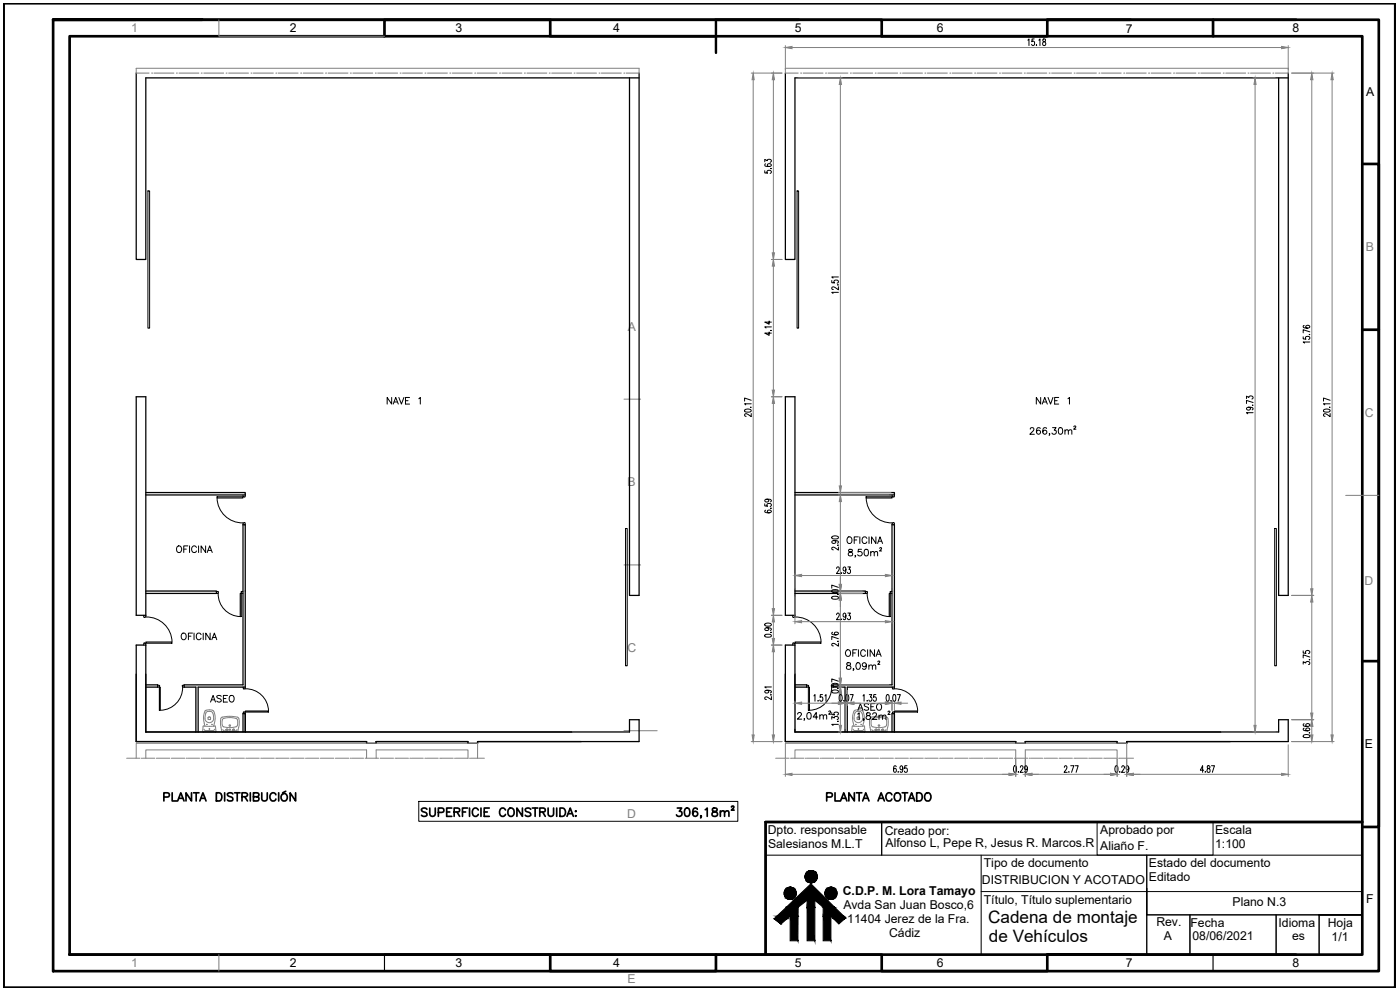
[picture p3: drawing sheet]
<svg xmlns="http://www.w3.org/2000/svg" width="420mm" height="297mm" viewBox="0 0 420 297" stroke-linecap="round" stroke-linejoin="round" font-family="sans-serif">
<!-- layer: FOR-A3 -->
<g fill="none" stroke="#000" stroke-width=".8">
<path d="M1 1h417.7v295.3h-417.7zM1 1v295.3M15.9 5.9h397.9v285.5h-397.9zM15.9 5.9h24.9M20.9 10.9h387.9v275.5h-387.9zM60.7 5.9h-44.8h248.7v5h49.7v-5h49.8v5M115.4 10.9v-5h49.7v5h49.8M214.9 5.9h24.8M314.3 5.9h24.9M364.1 5.9h24.8M418.7 1v295.3M408.8 49.2h5v49.7"/>
<path d="M408.8 98.9h5v99.5h-5M413.8 198.4v49.7h-5M20.9 286.4h243.7v5h49.7v-5M115.4 286.4h49.7v5h49.8v-5M339.2 286.4h-24.9h74.6"/>
</g>
<!-- layer: FOR-A2 -->
<path d="M65.7 5.9v5h49.7M187.3 119.8h5M403.8 148.6h10M187.3 169.5h5M187.3 219.2h9.9M65.7 286.4v5" fill="none" stroke="#808080" stroke-width=".3"/>
<!-- layer: PDF_SECCION -->
<path d="M214.9 5.9v10M229.8 246.6v39.8" fill="none" stroke="#000" stroke-width=".72"/>
<path d="M115.4 286.4v5M364.1 286.4v5" fill="none" stroke="#000" stroke-width=".34"/>
<!-- layer: SANITARIOS -->
<g fill="none" stroke="#808080" stroke-width=".3">
<path d="M61.2 218.8l.4 .4M61.5 213.4l-.4 1.7 .4 2.8M61.5 217.9h-.6l-.1 1.5 .2 .2M61.5 219.2h2.5M62.4 215.4l.4-.3 .4 .3M62.5 215.3v.5M62.5 215.3l.3-.2 .4 .2M63.2 215.3v.6l-.7-.1M63.2 213.5a2.13 2.13 0 0 1 .4 3.1 1.4 1.4 0 0 1-1.7-.1 1.4 1.4 0 0 1-.3-1.7l.1-.4a.89 .89 0 0 1 .7-.9M64.1 217.9h.6v1.7h-3.7M64.1 217.9h-2.6M64.1 213.4l.5 1.7-.5 2.8"/>
<path d="M64.4 218.8l-.3 .4M66.3 218.2l.5 1.4h4.3M66.7 217.7l.4 .4M66.8 215.9v1.8M66.9 218.9l.6 .4M67.5 219.4h2.9M67.8 219h.1M67.8 218.9h.1M67.8 219.1h.1M67.9 219.1h.1M67.9 218.8h.1M68 218.8h.1"/>
<path d="M68 219.1h.1M68.1 218.9h.1M68.1 219h.1M69.8 218.9h.1M69.8 219h.1M69.8 219.1h.1M69.9 218.8h.1M69.9 219.1h.1M70 218.8h.1M70 219.1h.1M70.1 218.9h.1M70.1 219h.1"/>
<path d="M70.8 218.1l-1.8 .2-1.9-.2M71.1 218.9l-.6 .4M71.2 215.9v1.8M71.2 215.2l.5 .4M71.2 215.2l-2.7-.3-2 .4-.3 1.4 .1 1.5M71.2 215.9a4 4 0 0 0-3.4-.5l-.8 .2-.3 .3M71.2 217.7l-.4 .4M71.6 218.2l-.4 1.4M71.7 215.7l-.1 2.5M256.1 218.8l.3 .4M256.3 215.7a1.33 1.33 0 0 0 1.3 1.1 1.33 1.33 0 0 0 1.3-1.1M256.3 213.4l-.4 1.7 .4 2.8"/>
<path d="M256.3 217.9h-.5l-.2 1.5 .3 .2M256.4 219.2h2.5M258.9 217.9h.6M258.9 217.9h-2.6M259 213.4l.4 1.7-.2 1.9M259.1 217l-.2 .9M259.2 218.8l-.3 .4M259.4 218l.1 1.6h-3.7M261.1 215.7v2.5M261.1 218.2l.3 1.3M261.5 217.7l.4 .4M261.5 215.9v1.8"/>
<path d="M261.6 218.9l.7 .4M262.3 219.4h2.9M262.6 218.9h.1M262.6 219h.1M262.7 219.1h.1M262.7 218.8h.1M262.8 219.1h.1M262.8 218.9h.1M262.9 218.9h.1M262.9 219.1h.1M262.9 219h.1M264.6 218.9h.1"/>
<path d="M264.6 219h.1M264.7 218.9h.1M264.7 219.1h.1M264.7 218.8h.1M264.8 218.8h.1M264.8 219.1h.1M264.9 218.9h.1M264.9 219h.1M265.6 218.1l-1.8 .2-1.9-.2M265.9 218.9l-.7 .4M266 215.9v1.8M266 217.7l-.4 .4"/>
<path d="M266.2 219.4l-.2 .2-4.6-.2M266.4 218.2l-.3 1.3M266.5 215.7l-.1 2.5"/>
<circle cx="62.1" cy="217.4" r=".06"/>
<circle cx="62.8" cy="218.7" r=".11"/>
<circle cx="63.6" cy="217.4" r=".06"/>
<circle cx="69" cy="217.7" r=".23"/>
<circle cx="69" cy="218.9" r=".19"/>
<circle cx="256.8" cy="217.4" r=".06"/>
<circle cx="257.6" cy="218.7" r=".11"/>
<circle cx="258.4" cy="217.4" r=".06"/>
<circle cx="263.8" cy="217.7" r=".23"/>
<circle cx="263.8" cy="218.9" r=".19"/>
</g>
<!-- layer: TEXTO -->
<g fill="none" stroke="#000" stroke-width=".3">
<path d="M309.2 128.8l.3-.5 .6 .1 .2 .3-.3 .6-.9 1h1.3M312.2 128.6l-.1-.2a.64 .64 0 0 0-.9 .3 .97 .97 0 0 0 .5 1.6 .63 .63 0 0 0 .6-.6 .63 .63 0 0 0-.6-.6 .63 .63 0 0 0-.6 .5M314.1 128.6l-.1-.2a.68 .68 0 0 0-1 .3 1.2 1.2 0 0 0 .5 1.6 .63 .63 0 0 0 .7-.6 .63 .63 0 0 0-.6-.6 .63 .63 0 0 0-.6 .5M315 130.2h-.1h.1l-.1 .5M315.9 128.3h1l-.5 .8a.66 .66 0 0 1 .5 1 .66 .66 0 0 1-1.2-.2M317.9 128.4a.68 .68 0 0 1 .9 .3l.1 .5a.85 .85 0 0 1-.7 1.1 1.33 1.33 0 0 1-.3-1.9zM319.6 129.3l.5-.4 .4 .2 .1 1.2M319.6 128.9v1.4M320.6 129.3l.5-.4 .5 .2 .1 1.2M322.3 128.1a.3 .3 0 0 1 .3-.3 .3 .3 0 0 1 .3 .3l-.7 .7h.7M254.5 161.2a.94 .94 0 0 1 1.2 .9 .94 .94 0 0 1-1.2 .9l-.3-.7zM254.8 164.9v.6a.81 .81 0 0 1 .9 .3 .81 .81 0 0 1 0 .9l-.7 .1a.66 .66 0 0 1-.4-.9 .66 .66 0 0 1 .9-.3l.3-.3-.1-.4z"/>
<path d="M256.4 162h.7M256.8 166.7h-.2h.2l-.2 .5M257.6 161.1h-1.2v2M258 161.1v2M258.6 164.8h-1l-.1 .9a.72 .72 0 0 1 1.1-.1 .72 .72 0 0 1-.1 1.1 .72 .72 0 0 1-1.1-.3M259.6 164.9a.64 .64 0 0 1 .9 .3l.1 .5a.85 .85 0 0 1-.7 1.1 1.28 1.28 0 0 1-.3-1.9zM260.2 161.5a.74 .74 0 0 0-.9-.4 .74 .74 0 0 0-.6 .7v.5a.74 .74 0 0 0 .6 .8 .74 .74 0 0 0 .9-.5M260.8 161.1v2M261.3 165.9l.5-.4 .4 .1 .2 1.2M261.3 165.5v1.3M262.4 165.9l.4-.4 .5 .1 .1 1.2M262.9 161.1v2l-1.3-2v2"/>
<path d="M263.4 163.1l.7-2 .8 2M263.6 162.4h1M264 164.5l.2-.2 .4 .2-.6 .8h.6M54.6 190.2l.2-.2a.93 .93 0 0 1 1.1 .9 .93 .93 0 0 1-1.1 1l-.4-.7zM56.5 190.9h.8M57.8 189.9h-1.3v2M58.2 189.9v2M60.4 190.4a.74 .74 0 0 0-.9-.5 .74 .74 0 0 0-.6 .8v.5a.74 .74 0 0 0 .6 .7 .74 .74 0 0 0 .9-.4M61 189.9v2M63.1 189.9v2l-1.3-2v2M63.6 191.9l.7-2 .8 2M63.8 191.3h1"/>
<path d="M253.9 195.2l.2-.1a.76 .76 0 0 1 1.2 .6v.5a.76 .76 0 0 1-.8 .8 .76 .76 0 0 1-.8-.8zM254.2 198.9v.6a.81 .81 0 0 1 .9 .3 .81 .81 0 0 1 .1 .9l-.7 .1-.4-.2v-.6l1.2-.7-.1-.4zM255.9 195.9h.8M257.2 194.9h-1.3v2M257.2 198.9a.64 .64 0 0 1 .9 .3l.1 .5a.9 .9 0 0 1-.7 1.1 1.25 1.25 0 0 1-.3-1.9zM257.6 194.9v2M259.7 195.5a.71 .71 0 0 0-.8-.6 .71 .71 0 0 0-.6 .8v.5a.72 .72 0 0 0 .6 .7 .72 .72 0 0 0 .8-.4M260 199.5a.62 .62 0 0 1-.9 .5 .62 .62 0 0 1-.2-1 .62 .62 0 0 1 1 .1l.1 .4a.92 .92 0 0 1-.8 1.3l-.3-.3M260.4 194.9v2M260.8 199.9l.4-.4 .5 .1 .1 1.2M260.8 199.5v1.3M261.8 199.9l.5-.4 .4 .1 .1 1.2"/>
<path d="M262.5 194.9v2l-1.4-2v2M262.9 196.9l.8-2 .7 2M263.2 196.3h.9M263.5 198.6l.1-.3 .4 .1-.1 .5-.5 .4h.7M239.4 214.3l.4-.5h.3l.4 .4-.3 .6-.9 1h1.3M241.5 215.7h-.2h.2l-.2 .5M242.4 213.9a.59 .59 0 0 1 1 .3v.4a.85 .85 0 0 1-.7 1.2 1.21 1.21 0 0 1-.3-1.9zM245.4 215.1h-1.4l1-1.3v2M246 214.8l.5-.3h.5l.1 1.3M246 214.5v1.3M247.1 214.8l.5-.3h.4l.1 1.3M248.7 213.5l.2-.2 .4 .2-.6 .8h.6"/>
<path d="M256.2 200.7h-.2h.2l-.2 .5M266.5 213.6l.2-.2 .4 .2-.6 .8h.7M125.7 240.5h95.7v5.9h-95.7z"/>
</g>
<!-- layer: PLANTA -->
<g fill="none" stroke="#000" stroke-width=".38">
<path d="M40.9 21.9v56h2.9v-54.5h148M191.8 21.9v156.7h-2.9v-155.2M235.7 21.9v56h2.9v-54.5h148M386.6 21.9v156.7h-2.9v-155.2M40.9 119h2.9v65.6h-2.9zM235.7 119h2.9v65.6h-2.9zM43.8 147.8h29.8v.7h-29.8M238.6 147.8h29.8v.7h-29.8M43.8 177.3h21.2v.8h-21.2M238.6 177.3h21.1v.8h-21.1M40.9 193.5h2.9v26.1h145.1v-3.7h2.9v6.6h-48.5v.5h-2.9v-.5h-27.5v.5h-2.9v-.5h-69.1zM235.7 193.5h2.9v26.1h145.1v-3.7h2.9v6.6h-48.5v.5h-2.8v-.5h-27.6v.5h-2.9v-.5h-69.1z"/>
<path d="M43.8 205.5h3.5v.7h-3.5M58.8 219.6v-13.4h-3.5v-.7h17.6v-48.1h.7v48.8h-14.1v13.4M73.6 214.1v5.5v-5.5h-.7v5.5M238.6 205.5h3.5v.7h-3.5M253.6 219.6v-13.4h-3.6v-.7h17.7v-48.1h.7v48.8h-14.1v13.4M268.4 214.1v5.5v-5.5h-.7v5.5"/>
</g>
<g fill="none" stroke="#808080" stroke-width=".3">
<path d="M40.9 21.9v-1.4h150.9v1.4M235.7 21.9v-1.4h150.9v1.4M38 227.5h4M40.9 227.5v-4.5h102.4v4.5M42.4 227.5h.1M42.9 227.5h3.6M43.8 227.5v-2.5h66.2v2.5M46.9 227.5h.1M47.4 227.5h3.6M51.4 227.5h.1M51.8 227.5h3.6M55.9 227.5h.1"/>
<path d="M56.3 227.5h3.6M60.4 227.5h.1M60.8 227.5h3.6M64.8 227.5h.1M65.3 227.5h3.6M69.3 227.5h.1M69.8 227.5h3.5M73.8 227.5h.1M74.2 227.5h3.6M78.3 227.5h.1M78.7 227.5h3.6M82.7 227.5h.1"/>
<path d="M83.2 227.5h3.6M87.2 227.5h.1M87.7 227.5h3.6M91.7 227.5h.1M92.1 227.5h3.6M96.2 227.5h.1M96.6 227.5h3.6M100.7 227.5h.1M101.1 227.5h3.6M105.1 227.5h.1M105.6 227.5h3.5M109.6 227.5h.1"/>
<path d="M110.1 227.5h3.5M112.9 227.5v-2.5h27.5v2.5h-3.5M114.1 227.5h.1M114.5 227.5h3.6M118.6 227.5h.1M119 227.5h3.6M123 227.5h.1M123.5 227.5h3.5M127.5 227.5h.1M128 227.5h3.5M132 227.5h.1M132.4 227.5h3.6"/>
<path d="M136.4 227.5h.1M140.9 227.5h.1M141.4 227.5h4M232.8 227.5h4M235.7 227.5v-4.5h102.4v4.5M237.3 227.5h.1M237.7 227.5h3.6M238.6 227.5v-2.5h66.2v2.5h3.6M241.7 227.5h.1M242.2 227.5h3.6M246.2 227.5h.1M246.7 227.5h3.5"/>
<path d="M250.7 227.5h.1M251.1 227.5h3.6M255.2 227.5h.1M255.6 227.5h3.6M259.6 227.5h.1M260.1 227.5h3.6M264.1 227.5h.1M264.6 227.5h3.5M268.6 227.5h.1M269 227.5h3.6M273.1 227.5h.1M273.5 227.5h3.6"/>
<path d="M277.5 227.5h.1M278 227.5h3.5M282 227.5h.1M282.5 227.5h3.5M286.5 227.5h.1M286.9 227.5h3.6M290.9 227.5h.1M291.4 227.5h3.6M295.4 227.5h.1M295.9 227.5h3.6M299.9 227.5h.1M300.3 227.5h3.6"/>
<path d="M304.4 227.5h.1M307.7 227.5v-2.5h27.6v2.5h-3.6M308.8 227.5h.1M309.3 227.5h3.6M313.3 227.5h.1M313.8 227.5h3.6M317.8 227.5h.1M318.2 227.5h3.6M322.3 227.5h.1M322.7 227.5h3.6M326.8 227.5h.1M327.2 227.5h3.6"/>
<path d="M331.2 227.5h.1M335.7 227.5h.1M336.2 227.5h4"/>
</g>
<!-- layer: PUERTAS -->
<g fill="none" stroke="#000" stroke-width=".3">
<path d="M44.4 57.3h.5v41.2h-.5zM239.2 57.3h.5v41.2h-.5zM65.1 149.1h7.8v.3h-7.8zM65.1 149.4a7.6 7.6 0 0 0 7.9 7.5M72.9 157.4v-.5l.4-.1 .3 .1v.5M72.9 148.5v.6h.4l.3-.1v-.5M187.7 158.6h.5v41.2h-.5zM259.9 149.1h7.8v.3h-7.8zM260 149.4a7.6 7.6 0 0 0 7.8 7.5M267.7 157.4v-.5l.4-.1 .3 .1v.5M267.7 148.5v.6h.4l.3-.1v-.5M382.6 158.6h.5v41.2h-.5z"/>
<path d="M65 177.5l.6 .1-.1 .5h-.5M65.5 178a6.8 6.8 0 0 0 6.6 7M72.1 178.1h.3v6.9h-.3zM72.9 177.5l-.6 .1 .1 .5h.5M259.7 177.5l.6 .1v.5h-.6M260.3 178a6.8 6.8 0 0 0 6.6 7M266.9 178.1h.3v6.9h-.3zM267.7 177.5l-.6 .1 .1 .5h.5M43.1 184.6l.2 .7 .5-.1v-.6M43.1 193.5l.2-.6 .5 .1v.5M43.8 192.6h7.8v.4h-7.8zM43.8 185.1a7.6 7.6 0 0 1 7.8 7.5"/>
<path d="M237.9 184.6l.1 .7 .6-.1v-.6M237.9 193.5l.1-.6 .6 .1v.5M238.6 192.6h7.8v.4h-7.8zM238.6 185.1a7.6 7.6 0 0 1 7.8 7.5M47.3 205.6l.6 .1-.1 .5h-.5M47.8 206.2h.3v6.9h-.3zM54.8 206.1a6.8 6.8 0 0 1-6.6 7M55.3 205.6l-.6 .1 .1 .5h.5M73 206.2l.1 .6 .5-.1v-.5M73 214.1l.1-.5 .5 .1v.4M73.6 213.3h6.9v.4h-6.9zM73.6 206.7a6.8 6.8 0 0 1 7 6.6"/>
<path d="M242.1 205.6l.6 .1-.1 .5h-.5M242.6 206.2h.3v6.9h-.3zM249.6 206.1a6.8 6.8 0 0 1-6.6 7M250 205.6l-.5 .1v.5h.5M267.8 206.2l.2 .6 .4-.1v-.5M267.8 214.1l.2-.5 .4 .1v.4M268.4 213.3h7v.4h-7zM268.4 206.7a6.8 6.8 0 0 1 7 6.6"/>
</g>
<!-- layer: 0 -->
<g fill="none" stroke="#767676" stroke-width=".3">
<path d="M40.9 21.9h3.8M45.5 21.9h.1M46.2 21.9h6M52.9 21.9h.1M53.7 21.9h6M60.4 21.9h.1M61.2 21.9h5.9M67.8 21.9h.1M68.6 21.9h6M75.3 21.9h.1M76.1 21.9h5.9M82.8 21.9h.1"/>
<path d="M83.5 21.9h6M90.2 21.9h.1M91 21.9h6M97.7 21.9h.1M98.5 21.9h5.9M105.1 21.9h.1M105.9 21.9h6M112.6 21.9h.1M113.4 21.9h5.9M120.1 21.9h.1M120.8 21.9h6M127.5 21.9h.1"/>
<path d="M128.3 21.9h6M135 21.9h.1M135.7 21.9h6M142.5 21.9h.1M143.2 21.9h6M149.9 21.9h.1M150.7 21.9h5.9M157.4 21.9h.1M158.1 21.9h6M164.8 21.9h.1M165.6 21.9h6M172.3 21.9h.1"/>
<path d="M173 21.9h6M179.8 21.9h.1M180.5 21.9h6M187.2 21.9h.1M187.9 21.9h3.9M235.7 21.9h3.9M240.3 21.9h.1M241 21.9h6M247.8 21.9h.1M248.5 21.9h6M255.2 21.9h.1M255.9 21.9h6"/>
<path d="M262.7 21.9h.1M263.4 21.9h6M270.1 21.9h.1M270.9 21.9h5.9M277.6 21.9h.1M278.3 21.9h6M285.1 21.9h.1M285.8 21.9h5.9M292.5 21.9h.1M293.2 21.9h6M300 21.9h.1M300.7 21.9h6"/>
<path d="M307.4 21.9h.1M308.2 21.9h5.9M314.9 21.9h.1M315.6 21.9h6M322.4 21.9h.1M323.1 21.9h5.9M329.8 21.9h.1M330.6 21.9h5.9M337.3 21.9h.1M338 21.9h6M344.7 21.9h.1M345.5 21.9h5.9"/>
<path d="M352.2 21.9h.1M352.9 21.9h6M359.6 21.9h.1M360.4 21.9h5.9M367.1 21.9h.1M367.9 21.9h5.9M374.6 21.9h.1M375.3 21.9h6M382 21.9h.1M382.8 21.9h3.8"/>
</g>
<!-- layer: CARATULA -->
<g fill="none" stroke="#000" stroke-width=".51">
<path d="M49.2 239.1h1.4l.2-.4-.1-.6-1.5-.2v2.4M51.7 237.9v2.4h1.4M53.7 239.5h1.1M57.5 237.9v2.4l-1.7-2.4v2.4M58.1 237.9h1.6M58.9 237.9v2.4M60.3 239.5h1.2M64.9 237.9h.9a1.32 1.32 0 0 1 .8 1.2 1.32 1.32 0 0 1-.8 1.2h-.9zM67.4 237.9v2.4M69.9 238.2a.94 .94 0 0 0-1.7 .3l.3 .3 1.2 .5 .2 .7a1.1 1.1 0 0 1-1.7 0M70.4 237.9h1.6M71.2 237.9v2.4"/>
<path d="M72.6 239.1l1.4-.2 .3-.4-.1-.4-1.6-.2v2.4M73.4 239.1l.9 1.2M75.1 237.9v2.4M76.1 239.1l1.4-.2 .2-.4-.1-.4-1.5-.2v2.4l1.4-.1 .2-.7-.2-.4h-.4M78.6 237.9v1.7a.84 .84 0 0 0 .8 .7 .84 .84 0 0 0 .8-.7v-1.7M82.8 238.5a.91 .91 0 0 0-1-.6 .91 .91 0 0 0-.8 .9v.6a.91 .91 0 0 0 .8 .9 .91 .91 0 0 0 1-.6M83.6 237.9v2.4M85.8 237.4l-1 .5M88.7 237.9v2.4l-1.6-2.4v2.4M53.3 240.3l1-2.4 .9 2.4M60 240.3l.9-2.4 .9 2.4M203.3 242.4h1.3l-.7 1a.84 .84 0 0 1 .6 1.4 .84 .84 0 0 1-1.5-.3"/>
<path d="M205.7 242.6a.78 .78 0 0 1 1.2 .4 1.15 1.15 0 0 1 .1 1.3 1.15 1.15 0 0 1-1.3 .5 1.98 1.98 0 0 1 0-2.2zM209.3 242.8a.7 .7 0 0 0-1.1-.2 1.44 1.44 0 0 0 .5 2.3 .76 .76 0 0 0 .7-.7 .76 .76 0 0 0-.7-.8 .76 .76 0 0 0-.8 .7M210.5 244.8h-.2h.2l-.2 .6M211.7 243l.5-.6v2.5M213.9 242.6l-.1 .4 .4 .4a.87 .87 0 0 1 .9 .4 .87 .87 0 0 1 0 1l-.8 .1-.5-.2a.92 .92 0 0 1 .1-1 .92 .92 0 0 1 1-.3 .52 .52 0 0 0 .2-.8zM216.2 243.8l.6-.5 .6 .1 .1 1.5M216.2 243.3v1.6M217.5 243.8l.5-.5 .6 .1 .2 1.5M219.5 242.1l.3-.2 .4 .2-.7 1h.8"/>
<circle cx="85.3" cy="239.2" r="1.1"/>
</g>
<!-- layer: COTAS -->
<g fill="none" stroke="#808080" stroke-width=".3">
<path d="M235.7 13.7v7.2M237.7 14.3h146.9M386.6 13.7v7.2M225.5 21.9h9.2M226 23.9v196.6M232.1 23.9v52M239.6 23.4h13.2M252.2 25.4v120.4M376.1 23.4h6.6M376.7 25.4v192.2M387.6 21.9h12.8M393.7 23.9v152.8"/>
<path d="M399.8 23.9v196.6M231.5 77.9h3.2M232.1 79.8v37.3M231.5 119h3.2M232.1 121v61.6M251.6 147.8h15.8M251.6 148.5h15.1M252.2 150.5v24.8M238.6 172.1v4.3M238.6 179v8.2M240.6 172.7h25.1M251.6 178.1h7.2"/>
<path d="M251.6 177.3h7.2M267.7 172.1v4.3M267.7 179v8.2M387.6 178.6h6.7M231.5 193.5h3.2M231.5 184.6h3.2M232.1 186.6v5M232.1 195.5v25M240.6 186.5h25.1M252.2 180v23.5M393.7 180.6v33.4M238.6 210.4v8.2"/>
<path d="M240.6 211h11M251.6 206.2h1M251.6 219.6h1M251.6 205.5h15.1M252.2 208.2v9.4M253.6 210.4v8.2M254.3 207.2v4.4M256.3 211h9.4M267.7 210.4v2.7M268.4 210.4v2.7M270.4 211h2M376.1 219.6h6.6"/>
<path d="M387.6 215.9h6.7M393.7 217.9v2.6M225.5 222.5h9.2M235.7 227.8v5.2M237.7 232.3h65.1M304.8 227.8v5.2M307.7 227.8v5.2M309.7 232.3h23.6M335.3 227.8v5.2M338.1 227.8v5.2M340.1 232.3h44.5M386.6 223.5v9.5"/>
<path d="M387.6 222.5h12.8"/>
</g>
<g fill="#808080" stroke="#808080" stroke-width=".3">
<path d="M231.8 220.5h.6l-.3 2z"/>
<path d="M232.1 193.5l.3 2h-.6z"/>
<path d="M231.8 191.6h.6l-.3 1.9z"/>
<path d="M232.1 184.6l.3 2h-.6z"/>
<path d="M231.8 182.6h.6l-.3 2z"/>
<path d="M232.1 119l.3 2h-.6z"/>
<path d="M231.8 117.1h.6l-.3 1.9z"/>
<path d="M232.1 77.9l.3 1.9h-.6z"/>
<path d="M231.8 75.9h.6l-.3 2z"/>
<path d="M232.1 21.9l.3 2h-.6z"/>
<path d="M226 21.9l.3 2h-.6z"/>
<path d="M225.7 220.5h.6l-.3 2z"/>
<path d="M338.1 232.3l2-.3v.7z"/>
<path d="M333.3 232l2 .3-2 .4z"/>
<path d="M307.7 232.3l2-.3v.7z"/>
<path d="M302.8 232l2 .3-2 .4z"/>
<path d="M235.7 232.3l2-.3v.7z"/>
<path d="M252.2 206.2l.3 2h-.6z"/>
<path d="M251.9 203.5h.6l-.3 2z"/>
<path d="M252.2 178.1l.3 1.9h-.6z"/>
<path d="M251.9 175.3h.6l-.3 2z"/>
<path d="M252.2 148.5l.3 2h-.6z"/>
<path d="M251.9 145.8h.6l-.3 2z"/>
<path d="M252.2 23.4l.3 2h-.6z"/>
<path d="M238.6 186.5l2-.3v.7z"/>
<path d="M265.7 186.2l2 .3-2 .4z"/>
<path d="M265.7 172.3l2 .4-2 .3z"/>
<path d="M238.6 172.7l2-.4v.7z"/>
<path d="M393.7 21.9l.3 2h-.7z"/>
<path d="M393.3 176.7h.7l-.3 1.9z"/>
<path d="M393.7 178.6l.3 2h-.7z"/>
<path d="M393.3 214h.7l-.3 1.9z"/>
<path d="M393.7 215.9l.3 2h-.7z"/>
<path d="M393.3 220.5h.7l-.3 2z"/>
<path d="M399.4 220.5h.7l-.3 2z"/>
<path d="M399.8 21.9l.3 2h-.7z"/>
<path d="M376.7 23.4l.3 2h-.7z"/>
<path d="M376.3 217.6h.7l-.3 2z"/>
<path d="M384.6 232l2 .3-2 .4z"/>
<path d="M251.9 217.6h.6l-.3 2z"/>
<path d="M238.6 211l2-.3v.6z"/>
<path d="M251.6 210.7l2 .3-2 .3z"/>
<path d="M265.7 210.7l2 .3-2 .3z"/>
<path d="M268.4 211l2-.3v.6z"/>
<path d="M235.7 14.3l2-.4v.7z"/>
<path d="M384.6 13.9l2 .4-2 .3z"/>
</g>
<g fill="none" stroke="#000" stroke-width=".3">
<path d="M308.5 12.1l.3-.4v2M310.4 11.7h-.7v.8a.63 .63 0 0 1 .9 .4 .63 .63 0 0 1-.7 .8l-.3-.4M311 13.5h.1zM311.8 12.1l.3-.4v2M313 11.8v.5a.76 .76 0 0 1 .8 .5 .76 .76 0 0 1-.3 .9 .69 .69 0 0 1-.6-.8 .69 .69 0 0 1 .8-.6v-.5zM229.5 51.2v.7h.9a.63 .63 0 0 1 .3-.9 .63 .63 0 0 1 .8 .7l-.4 .3M229.5 48.6v-.8l.8 .4a.56 .56 0 0 1 .7-.4 .56 .56 0 0 1 .3 .8l-.2 .1M229.8 49.1l-.3 .5a1.29 1.29 0 0 0 2-.1 .59 .59 0 0 0-.7-.4 .59 .59 0 0 0-.4 .7l.4 .2M231.3 50.5h.2zM230.8 99.6v1l-1.3-.7h2M230.8 96.3v1l-1.3-.7h2M231.3 99.1h.2z"/>
<path d="M231.5 98.1h-2l.4 .3M249.6 84.2v.6l.9 .1a.63 .63 0 0 1 .4-1 .63 .63 0 0 1 .7 .7l-.4 .4M251.4 85.5h.2zM251.6 86v1l-1-.7a.51 .51 0 0 0-.7-.2 .51 .51 0 0 0-.1 .7l.3 .1M251.6 87.7h-2l.4 .4M251.6 83.1h-2l.4 .3M391.4 97.7l-.3 .3a1.24 1.24 0 0 0 2 0 .59 .59 0 0 0-.7-.4 .59 .59 0 0 0-.4 .7l.5 .2M393.1 99.6l-2-.7v1M374.1 119.6v-.7l.7 .4a.58 .58 0 0 1 .8-.5 .58 .58 0 0 1 .3 .9h-.2M391.1 101v.7l.9 .1a.57 .57 0 0 1 .4-.9 .57 .57 0 0 1 .5 .9l-.2 .1M392.9 100.4h.2zM393.1 102.6h-2l.4 .4"/>
<path d="M223.5 122.9l1.1-.2 .9 .4a1.32 1.32 0 0 1-2 .2zM225.3 122.1l.2 .1zM225.5 124.1v.9l-1.3-.8a.42 .42 0 0 0-.7 .2 .42 .42 0 0 0 .4 .5M225.5 120.1l-2-.7v1M225.5 121.2h-2l.3 .3M374.7 122.2l.6 .4a.58 .58 0 0 1-.7 .5 .58 .58 0 0 1-.4-.7l.5-.2a1.02 1.02 0 0 1 1.4 .5l-.3 .3M375.9 121.6h.2zM376.1 123.8h-2l.4 .4M376.1 120.8l-2-.7v1M397.3 122.9l1-.2 .9 .4a1.31 1.31 0 0 1-2 .2zM399.1 122.1l.1 .1zM399.2 124.1v.9l-1-.7a.52 .52 0 0 0-.7-.2 .52 .52 0 0 0-.2 .7l.4 .1"/>
<path d="M399.2 121.2h-2l.4 .3M399.2 120.1l-2-.7v1M229.5 151.2v.6l.9 .1a.63 .63 0 0 1 .3-1 .63 .63 0 0 1 .8 .7l-.4 .4M229.8 153.1l-.3 .4a1.29 1.29 0 0 0 2-.1 .59 .59 0 0 0-.7-.4 .59 .59 0 0 0-.4 .7l.4 .2M230.2 149.8l.5 .4a.58 .58 0 0 1-.6 .4 .58 .58 0 0 1-.5-.6l.6-.2a.97 .97 0 0 1 1.3 .5l-.3 .3M231.3 152.5h.2zM249.7 179.1l1.5-.2 .4 .5-.4 .3h-1.2l-.3-.1zM249.7 177.1l1.5-.1 .4 .4-.4 .4h-1.2l-.3-.2zM249.7 161l1.1-.2 .7 .2 .1 .3-.4 .4h-1.2l-.3-.2zM250.3 162.2l.5 .2a.55 .55 0 0 1-.6 .7 .55 .55 0 0 1-.5-.7l.6-.2a1.02 1.02 0 0 1 1.3 .5l-.3 .3M251.1 170.6v-.3a.45 .45 0 0 1 .7-.1 .45 .45 0 0 1 0 .7l-.8 1.2h1M251.4 178.4h.2z"/>
<path d="M251.4 163.6h.2zM251.6 164.1v1l-1-.7a.52 .52 0 0 0-.7-.3 .52 .52 0 0 0-.2 .7l.4 .2M251.6 176.2l-2-.6v.9M252.5 171.9v.2zM253.9 170.8l-.2 .4a.55 .55 0 0 1-.7-.5 .55 .55 0 0 1 .7-.5l.2 .6a.95 .95 0 0 1-.5 1.3l-.3-.3M254.5 170.1h.7l-.4 .8a.56 .56 0 0 1 .5 .8 .56 .56 0 0 1-1 0M229.6 190.5l1.5-.2 .4 .4a1.32 1.32 0 0 1-2 .1zM229.6 187.2l1-.3 .9 .5a1.22 1.22 0 0 1-2 0zM230.2 188.3l.5 .5a.58 .58 0 0 1-.6 .4 .58 .58 0 0 1-.5-.6l.6-.3a1.02 1.02 0 0 1 1.3 .6l-.3 .2M231.4 189.7v.1zM249.9 189.7l-.3 .4a1.29 1.29 0 0 0 2-.1 .59 .59 0 0 0-.7-.3 .59 .59 0 0 0-.4 .6l.4 .2M251.1 184.4v-.2a.44 .44 0 0 1 .7-.1 .44 .44 0 0 1 0 .6l-.8 1.2h1"/>
<path d="M251.4 192.4h.2zM251.6 193v.9l-1-.7a.51 .51 0 0 0-.7-.2 .51 .51 0 0 0-.1 .8h.3M251.6 191.6l-2-.6v.9M252.5 185.8v.1zM253.9 184.6l-.2 .5a.53 .53 0 0 1-.7-.5 .53 .53 0 0 1 .7-.5l.2 .5a.95 .95 0 0 1-.5 1.3l-.3-.2M254.5 183.9h.7l-.4 .8a.57 .57 0 0 1 .5 .8 .57 .57 0 0 1-1 0M391.1 199.3v-.8l.8 .4a.55 .55 0 0 1 .8-.4 .55 .55 0 0 1 0 .9M391.1 195.3v.7h.9a.57 .57 0 0 1 .4-.9 .57 .57 0 0 1 .5 .9l-.2 .1M392.9 198h.1M393.1 197.1l-2-.6v.9M230.2 207.1l.5 .4a.58 .58 0 0 1-.6 .4 .58 .58 0 0 1-.5-.6l.6-.2 .9 .1 .4 .3-.3 .4M231.4 208.4l.1 .1z"/>
<path d="M231.5 209v.9l-1-.6a.52 .52 0 0 0-.7-.2 .52 .52 0 0 0-.2 .7l.4 .1M231.5 206.1h-2l.4 .3M244.2 208.8l.4-.4v2M245.5 210.2h.1M246.8 208.4h-.6l-.1 .9a.57 .57 0 0 1 .9 .4 .57 .57 0 0 1-.9 .5l-.1-.2M247.6 208.8l.3-.4v2M249.6 215.8v-.8l.8 .4a.56 .56 0 0 1 .8-.5 .56 .56 0 0 1 0 1M249.6 213.8v.6l.9 .1a.63 .63 0 0 1 .4-1 .63 .63 0 0 1 .7 .7l-.4 .3M249.7 207.2l1.1-.2 .7 .2 .1 .4-.4 .3h-1.2l-.3-.1zM249.7 205.2l1.1-.2 .7 .2 .1 .4-.4 .3h-1.2l-.3-.1zM251.4 206.5h.2zM251.4 216.4h.2z"/>
<path d="M251.6 204.4l-2-.7v.9M251.6 217.3h-2l.4 .4M252 208.5h.5l.3 .8-.1 .7-.4 .4-.4-.4zM253.3 210.2v.2zM254 208.5h.5l.2 .8v.7l-.4 .4-.4-.4zM267.4 210.2h.1M268.1 208.5h.6l.1 .3v1.2l-.3 .4-.4-.1-.2-.7zM269.3 208.4h.9l-.7 2M391.4 218.5l-.3 .4a1.24 1.24 0 0 0 2-.1 .59 .59 0 0 0-.7-.4 .59 .59 0 0 0-.4 .7l.5 .2M391.4 217.2l-.3 .4a1.24 1.24 0 0 0 2-.1 .59 .59 0 0 0-.7-.4 .59 .59 0 0 0-.4 .7l.5 .2M393 219.8v.2zM269 230l-.3-.3a1.31 1.31 0 0 0-.2 2 .58 .58 0 0 0 .5-.6 .58 .58 0 0 0-.7-.5l-.1 .5"/>
<path d="M269.6 231.6h.1M271 230.4l-.5 .6a.56 .56 0 0 1-.4-.7 .56 .56 0 0 1 .6-.4l.3 .5a1 1 0 0 1-.6 1.3l-.2-.2M272.2 229.7h-.6l-.1 .9a.57 .57 0 0 1 .8 .5 .57 .57 0 0 1-.8 .5l-.1-.2M304.4 229.9l.2-.2a1.31 1.31 0 0 1 .1 2l-.5-.3zM305.6 231.6h.1M306.2 230.3v-.2a.44 .44 0 0 1 .7-.3 .44 .44 0 0 1 0 .7l-.8 1.2h1M308.3 230.4l-.3 .6a.56 .56 0 0 1-.5-.7 .56 .56 0 0 1 .6-.4l.2 .5v1l-.3 .3-.5-.2M319.4 230.3l.1-.3a.44 .44 0 0 1 .6-.1 .44 .44 0 0 1 .1 .6l-.9 1.2h1M320.8 231.6v.1zM321.3 229.7h1l-.7 2M322.7 229.7h.9l-.7 2M334.8 229.9l.2-.2a1.22 1.22 0 0 1 0 2l-.2-.1-.2-.7z"/>
<path d="M336.1 231.6h.1M336.7 230.3v-.2a.44 .44 0 0 1 .6-.3 .44 .44 0 0 1 .1 .7l-.8 1.2h.9M338.8 230.4l-.4 .6a.56 .56 0 0 1-.5-.7 .56 .56 0 0 1 .7-.4l.2 .5-.1 1-.3 .3-.4-.2M361.3 231.1h-1.1l.7-1.4v2M361.7 231.6h.1M362.4 229.9v.5a.67 .67 0 0 1 .8 .6 .67 .67 0 0 1-.6 .7 .71 .71 0 0 1-.3-.8 .71 .71 0 0 1 .7-.5l.1-.4a.45 .45 0 0 0-.7-.1zM363.6 229.7h.9l-.7 2M391.2 220.6l1-.2 .8 .2 .1 .3-.4 .4h-1.2l-.3-.2z"/>
</g>
<!-- layer: PDF_CAJETIN -->
<path d="M229.8 256.6h179M229.8 246.6h64.7M264.6 246.6v10M294.5 256.6v29.8M329.3 246.6v10h34.8v-10M344.2 256.6v29.8M344.2 246.6h64.6M294.5 267.5h114.3M344.2 266.5v8h64.6h-12.9v11.9M357.1 274.5v11.9M383 274.5v11.9" fill="none" stroke="#000" stroke-width=".3"/>
<path d="M408.8 246.6h-179h179" fill="none" stroke="#000" stroke-width=".72"/>
<!-- layer: PDF_COTAS -->
<g fill="#000" stroke="#000" stroke-width=".3">
<path d="M232.4 275.6l2 1.6zM232.4 275.6h3.8l-1.8 1.6zM238.2 270.1l5.2-4.9 5 4.9zM249.9 275.5h3.9l-.2 .1z"/>
<path d="M233.1 274.9l3.1 .7 .9-.7zM232.4 275.6l.7-.7 3.1 .7z"/>
<path d="M237 266.2h.6zM236.7 266.2h.9z"/>
<path d="M236.7 266.2l1.1 .1zM236.5 266.3h1.3z"/>
<path d="M236.7 269.8h.9zM236.7 269.8l.6 .1z"/>
<path d="M236.5 266.3l1.6 .1zM236.2 266.4h1.9z"/>
<path d="M236.5 269.7h1.3zM236.5 269.7l1.1 .1z"/>
<path d="M236.2 266.4l2.1 .2-.2-.2zM236 266.6l.2-.2 2.1 .2z"/>
<path d="M236.2 269.6h1.9zM236.2 269.6l1.6 .1z"/>
<path d="M236 266.6l2.5 .2-.2-.2zM235.8 266.8l.2-.2 2.5 .2z"/>
<path d="M236 269.5l2.1 .1 .2-.1zM236 269.5l2.1 .1h-1.9z"/>
<path d="M235.8 266.8l2.9 .2-.2-.2zM235.8 266.8l2.9 .2h-3.1z"/>
<path d="M235.8 269.3l2.5 .2 .2-.2zM235.8 269.3l2.5 .2h-2.3z"/>
<path d="M235.6 267l3.2 .3-.1-.3zM235.6 267l3.2 .3h-3.3z"/>
<path d="M235.6 269.1l2.9 .2 .2-.2zM235.6 269.1l2.9 .2h-2.7z"/>
<path d="M235.5 267.3l3.4 .2-.1-.2zM235.5 267.3l3.4 .2h-3.5z"/>
<path d="M235.5 268.8l3.2 .3 .1-.3zM235.5 268.8l3.2 .3h-3.1z"/>
<path d="M235.4 267.5l3.6 .3-.1-.3zM235.4 267.5l3.6 .3h-3.7z"/>
<path d="M235.4 268.6l3.4 .2 .1-.2zM235.4 268.6l3.4 .2h-3.3z"/>
<path d="M235.3 267.8l3.7 .2v-.2zM235.3 267.8l3.7 .2h-3.7z"/>
<path d="M235.3 268l3.7 .3v-.3zM235.3 268l3.7 .3h-3.7z"/>
<path d="M235.3 268.3l3.6 .3 .1-.3zM235.3 268.3l3.6 .3h-3.5z"/>
<path d="M237.1 274.9l2.4 7.4v-7.4zM237.1 274.9l2.4 7.4h-2.4z"/>
<path d="M236 272.2l3.5 2.7 .1-2.7zM233.1 274.9l2.9-2.7 3.5 2.7z"/>
<path d="M238.2 270.1l1.4 2.1 2.6-2.1zM236 272.2l2.2-2.1 1.4 2.1z"/>
<path d="M243.3 261.2h.5zM243 261.2h.8zM243 261.2l1.1 .1zM242.8 261.3h1.3zM242.8 261.3l1.5 .2zM242.5 261.5h1.8zM242.5 261.5l2.1 .1zM242.3 261.6l.2-.1 2.1 .1zM242.3 261.6l2.5 .2-.2-.2zM242.1 261.8l.2-.2 2.5 .2zM242.1 261.8l2.9 .2-.2-.2zM242.1 261.8l2.9 .2h-3.1zM241.9 262l3.2 .3-.1-.3zM241.9 262l3.2 .3h-3.3zM241.8 262.3l3.4 .2-.1-.2zM241.8 262.3l3.4 .2h-3.5zM241.7 262.5l3.6 .3-.1-.3zM241.7 262.5l3.6 .3h-3.7zM241.6 262.8l3.7 .2v-.2zM241.6 262.8l3.7 .2h-3.7zM241.6 263l3.7 .3v-.3zM241.6 263l3.7 .3h-3.7zM241.6 263.3l3.6 .3 .1-.3zM241.6 263.3l3.6 .3h-3.5zM241.7 263.6l3.4 .2 .1-.2zM241.7 263.6l3.4 .2h-3.3zM241.8 263.8l3.2 .3 .1-.3zM241.8 263.8l3.2 .3h-3.1zM241.9 264.1l2.9 .2 .2-.2zM241.9 264.1l2.9 .2h-2.7zM242.1 264.3l2.5 .2 .2-.2zM242.1 264.3l2.5 .2h-2.3zM242.3 264.5l2 .1 .3-.1zM242.3 264.5l2 .1h-1.8zM242.5 264.6h1.8zM242.5 264.6l1.6 .2zM242.8 264.8h1.3zM242.8 264.8h1zM243 264.8h.8zM243 264.8l.6 .1z"/>
<path d="M242.2 270.1l2.3 2.1v-2.1zM242.2 270.1l2.3 2.1h-2.3z"/>
<path d="M242.2 272.2l2.3 10.1v-10.1zM242.2 272.2l2.3 10.1h-2.3z"/>
<path d="M244.5 270.1l6 2.1-2.1-2.1zM244.5 270.1l6 2.1h-3.5z"/>
<path d="M247 274.9l2.4 7.4v-7.4zM247 274.9l2.4 7.4h-2.4z"/>
<path d="M249.2 266.2h.6zM249 266.2h.8z"/>
<path d="M249 266.2l1 .1zM248.7 266.3h1.3z"/>
<path d="M249 269.8h.8zM249 269.8l.5 .1z"/>
<path d="M249.9 275.5l.2 .1h3.5zM250.1 275.6h3.5l-1.9 1.6z"/>
<path d="M248.7 266.3l1.6 .1zM248.5 266.4h1.8z"/>
<path d="M248.7 269.7h1.3zM248.7 269.7l1.1 .1z"/>
<path d="M248.5 266.4l2 .2-.2-.2zM248.2 266.6l.3-.2 2 .2z"/>
<path d="M248.5 269.6h1.8zM248.5 269.6l1.5 .1z"/>
<path d="M247 272.2l6.3 2.7-2.8-2.7zM247 272.2l6.3 2.7h-6.3z"/>
<path d="M248.2 266.6l2.5 .2-.2-.2zM248 266.8l.2-.2 2.5 .2z"/>
<path d="M248.2 269.5l2.1 .1 .2-.1zM248.2 269.5l2.1 .1z"/>
<path d="M248 266.8l2.9 .2-.2-.2zM248 266.8l2.9 .2h-3.1z"/>
<path d="M248 269.3l2.5 .2 .2-.2zM248 269.3l2.5 .2h-2.3z"/>
<path d="M247.8 267l3.2 .3-.1-.3zM247.8 267l3.2 .3h-3.3z"/>
<path d="M247.8 269.1l2.9 .2 .2-.2zM247.8 269.1l2.9 .2h-2.7z"/>
<path d="M247.7 267.3l3.4 .2-.1-.2zM247.7 267.3l3.4 .2h-3.5z"/>
<path d="M247.7 268.8l3.2 .3 .1-.3zM247.7 268.8l3.2 .3h-3.1z"/>
<path d="M247.6 267.5l3.6 .3-.1-.3zM247.6 267.5l3.6 .3h-3.6z"/>
<path d="M247.6 268.6l3.4 .2 .1-.2zM247.6 268.6l3.4 .2h-3.3z"/>
<path d="M247.6 267.8l3.6 .2v-.2zM247.6 267.8l3.6 .2h-3.6z"/>
<path d="M247.6 268.3l3.5 .3 .1-.3zM247.6 268.3l3.5 .3h-3.5z"/>
<path d="M247.6 268l3.6 .3v-.3zM247.6 268l3.6 .3h-3.6z"/>
<path d="M249.4 274.9l4.4 .6-.5-.6zM249.4 274.9l4.4 .6h-3.9z"/>
</g>
<g font-size="5.7">
<text x="246.9" y="241.7">PLANTA ACOTADO</text>
<text x="125.2" y="246.2">SUPERFICIE CONSTRUIDA:</text>
</g>
<g font-size="5.3">
<text x="62.1" y="212">ASEO</text>
<text x="256.1" y="214.5">ASEO</text>
</g>
<g font-size="5.1">
<text x="296.6" y="277">Cadena de montaje</text>
<text x="296.8" y="282.6">de Vehículos</text>
</g>
<g font-size="4.9">
<text x="115" y="122.4">NAVE 1</text>
<text x="309.7" y="122.4">NAVE 1</text>
<text x="51.9" y="166.9">OFICINA</text>
</g>
<g font-size="3.7" fill="#808080">
<text x="39.4" y="9.7">1</text>
<text x="409.9" y="75.3">B</text>
<text x="188.5" y="99.4">A</text>
<text x="409.6" y="125">C</text>
<text x="188.3" y="145.9">B</text>
<text x="409.5" y="175.6">D</text>
<text x="188.3" y="195.6">C</text>
<text x="188.2" y="245.4">D</text>
<text x="39.4" y="290.2">1</text>
<text x="188.4" y="295.1">E</text>
</g>
<g font-size="3.7">
<text x="87" y="9.7">2</text>
<text x="136.7" y="9.7">3</text>
<text x="184" y="9.7">4</text>
<text x="238.5" y="9.7">5</text>
<text x="281.2" y="9.7">6</text>
<text x="337.8" y="9.8">7</text>
<text x="387.9" y="9.7">8</text>
<text x="410" y="28.8">A</text>
<text x="409.6" y="224.5">E</text>
<text x="230.4" y="250.2">Dpto. responsable</text>
<text x="265.5" y="250.5">Creado por:</text>
<text x="330.2" y="250.2">Aprobado por</text>
<text x="364.7" y="250.2">Escala</text>
<text x="230.5" y="254.3">Salesianos M.L.T</text>
<text x="265.8" y="254.2">Alfonso L, Pepe R, Jesus R. Marcos.R</text>
<text x="330.2" y="254.9">Aliaño F.</text>
<text x="364.7" y="254.3">1:100</text>
<text x="295.3" y="260.2">Tipo de documento</text>
<text x="344.8" y="260.1">Estado del documento</text>
<text x="252.9" y="268.5">C.D.P. M. Lora Tamayo</text>
<text x="294.7" y="265.1">DISTRIBUCION Y ACOTADO</text>
<text x="344.8" y="264.3">Editado</text>
<text x="253.1" y="272.8">Avda San Juan Bosco,6</text>
<text x="295.3" y="271.1">Título, Título suplementario</text>
<text x="369.9" y="271.7">Plano N.3</text>
<text x="410" y="271">F</text>
<text x="254.3" y="276.9">11404 Jerez de la Fra.</text>
<text x="266.8" y="281.1">Cádiz</text>
<text x="347" y="278">Rev.</text>
<text x="357.3" y="278">Fecha</text>
<text x="357.9" y="282">08/06/2021</text>
<text x="383.7" y="278">Idioma</text>
<text x="398.5" y="278">Hoja</text>
<text x="349.3" y="282.1">A</text>
<text x="387.8" y="282.2">es</text>
<text x="399.6" y="282.2">1/1</text>
<text x="87" y="290.2">2</text>
<text x="136.7" y="290.2">3</text>
<text x="184" y="290.2">4</text>
<text x="238.5" y="290.2">5</text>
<text x="281.2" y="290.2">6</text>
<text x="337.8" y="290.3">7</text>
<text x="387.9" y="290.2">8</text>
</g>
</svg>
